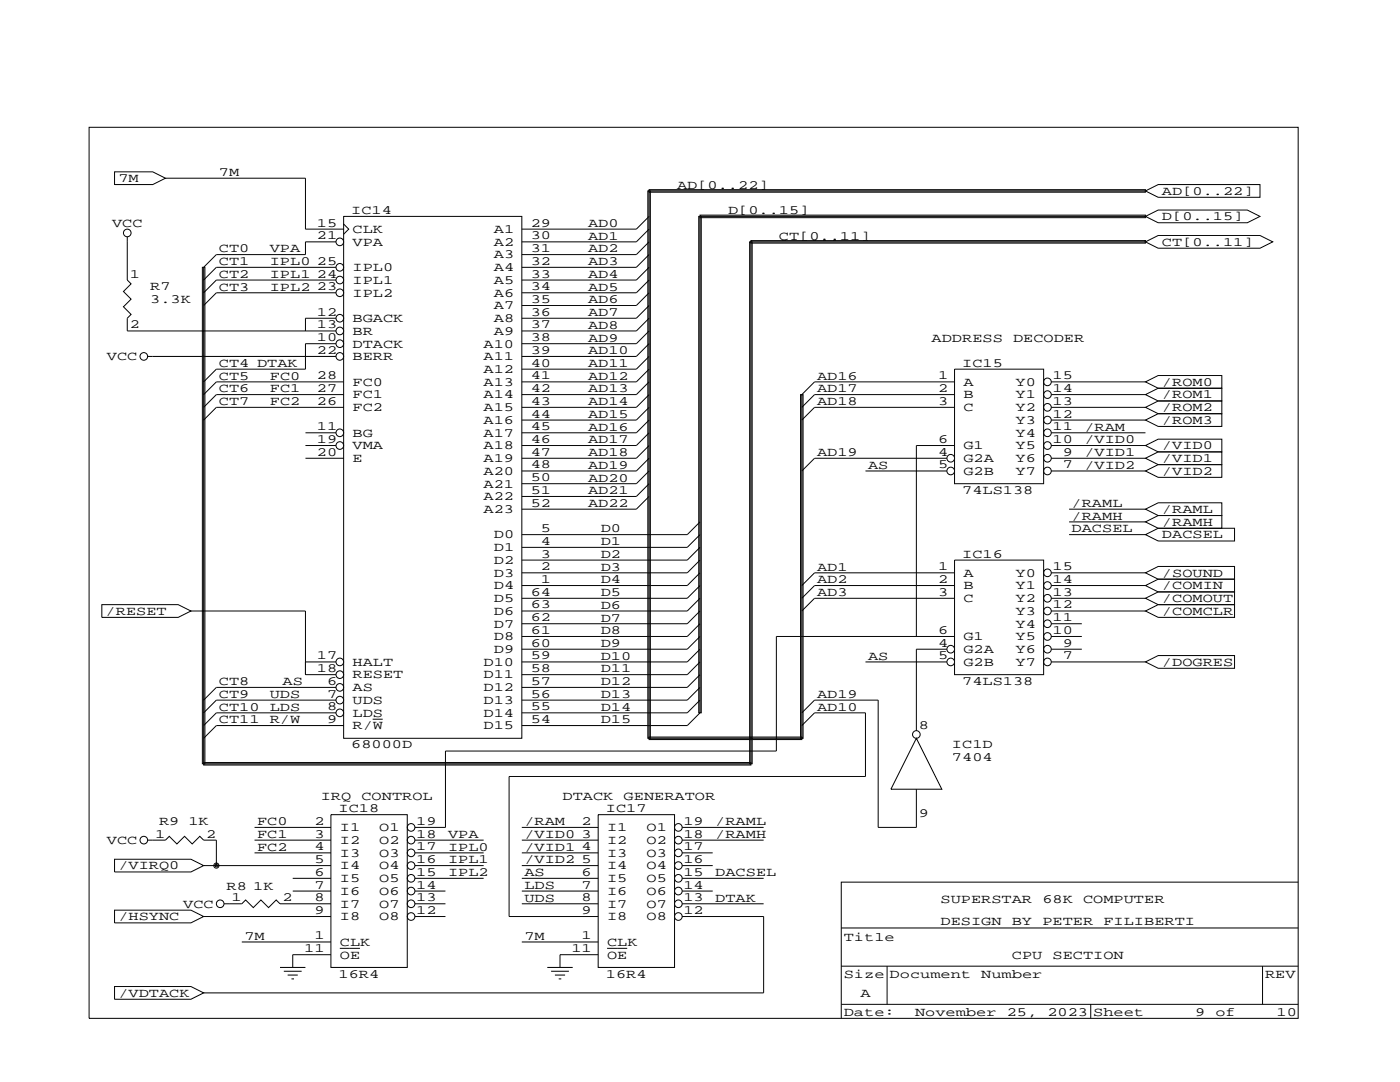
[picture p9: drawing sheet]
<svg xmlns="http://www.w3.org/2000/svg" width="279mm" height="216mm" viewBox="0 0 279 216" stroke-linecap="round" stroke-linejoin="round" font-family="sans-serif">
<g fill="none" stroke="#000" stroke-width=".2">
<path d="M17.8 25.4h241.3v177.8h-241.3zM22.9 34.3h7.6l2.5 1.3-2.5 1.2h-7.6zM33 35.6h28v10.1h7.6M228.6 38.1l2.5-1.3h20.4v2.6h-20.4zM228.6 38.1v.3h-99.1v-.6h99.1v.3h-99.3v109.2h.5v-109.2h-.3v109.5h30.5v-.5h-30.5v.2h30.5h-.2v-68.6h.5v68.6h-.3v-68.6l2.6-2.5h27.9M25.4 47.2v8.7l.8 .7-1.6 1.6 1.6 1.5-1.6 1.5 1.6 1.5-.8 .8v2.5h41.7M67.1 48.3h-6.1v2.5h-17.8l-2.6 2.5v99.1h.3v-99.1h-.5v99.1h.2v.3h109.3v-.6h-109.3v.3h109.3v-104.1h.2v104.1h-.5v-104.1h79v-.3h-78.7v.5h78.7v-.2M67.1 53.3h-23.9l-2.6 2.6M67.1 55.9h-23.9l-2.6 2.5M67.1 58.4h-23.9l-2.6 2.6M68.6 44.7l1 1-1 1M68.6 43.2h35.5v104.1h-35.5z"/>
<path d="M129.5 43.2l-2.5 2.5h-22.9M129.5 45.7l-2.5 2.6h-22.9M129.5 48.3l-2.5 2.5h-22.9M129.5 50.8l-2.5 2.5h-22.9M129.5 53.3l-2.5 2.6h-22.9M129.5 55.9l-2.5 2.5h-22.9M129.5 58.4l-2.5 2.6h-22.9M228.6 43.2l2.5-1.3h17.8l2.6 1.3-2.6 1.3h-17.8zM228.6 48.3l2.5-1.3h20.4l2.5 1.3-2.5 1.2h-20.4zM228.6 43.2h-88.9v-.3h88.9v.5h-88.9v-.2v99h.3v-99h-.6v99h.3l-2.5 2.6h-33.1M29.5 71.1h37.6M67.1 68.6h-6.1v5.1h-17.8l-2.6 2.5"/>
<path d="M67.1 63.5h-6.1v2.5M68.6 76.2h-25.4l-2.6 2.5M68.6 78.7h-25.4l-2.6 2.6M129.5 61l-2.5 2.5h-22.9M129.5 63.5l-2.5 2.5h-22.9M129.5 66l-2.5 2.6h-22.9M129.5 68.6l-2.5 2.5h-22.9M129.5 71.1l-2.5 2.6h-22.9M129.5 73.7l-2.5 2.5h-22.9M129.5 76.2l-2.5 2.5h-22.9M129.5 78.7l-2.5 2.6h-22.9M190.5 73.7h17.8v22.8h-17.8z"/>
<path d="M190.5 78.7h-27.9l-2.6 2.6M209.8 76.2h18.8M209.8 78.7h18.8M228.6 76.2l2.5-1.3h12.7v2.6h-12.7zM228.6 78.7l2.5-1.2h12.7v2.5h-12.7zM61 86.4h6.1M61 88.9h6.1M61 91.4h7.6M68.6 81.3h-25.4l-2.6 2.5M129.5 81.3l-2.5 2.5h-22.9M129.5 83.8l-2.5 2.6h-22.9M129.5 86.4l-2.5 2.5h-22.9"/>
<path d="M129.5 88.9l-2.5 2.5h-22.9M129.5 91.4l-2.5 2.6h-22.9M129.5 94l-2.5 2.5h-22.9M129.5 96.5l-2.5 2.6h-22.9M129.5 99.1l-2.5 2.5h-22.9M172.7 94h16.3M189 91.4h-26.4l-2.6 2.6M190.5 81.3h-27.9l-2.6 2.5M190.5 88.9h-7.6v38.1M209.8 81.3h18.8M209.8 86.4h18.8M209.8 88.9h18.8"/>
<path d="M209.8 91.4h18.8M209.8 94h18.8M209.8 83.8h18.8M228.6 81.3l2.5-1.3h12.7v2.6h-12.7zM228.6 83.8l2.5-1.2h12.7v2.5h-12.7zM228.6 88.9l2.5-1.3h12.7v2.6h-12.7zM228.6 91.4l2.5-1.2h12.7v2.5h-12.7zM228.6 94l2.5-1.3h12.7v2.6h-12.7zM139.7 104.1l-2.5 2.6h-33.1M139.7 114.3l-2.5 2.5h-33.1M139.7 106.7l-2.5 2.5h-33.1M139.7 109.2l-2.5 2.6h-33.1"/>
<path d="M139.7 111.8l-2.5 2.5h-33.1M139.7 116.8l-2.5 2.6h-33.1M139.7 119.4l-2.5 2.5h-33.1M190.5 111.8h17.8v22.8h-17.8zM190.5 114.3h-27.9l-2.6 2.5M190.5 116.8h-27.9l-2.6 2.6M190.5 119.4h-27.9l-2.6 2.5M209.8 119.4h18.8M209.8 116.8h18.8M209.8 114.3h18.8M213.4 106.7h15.2M213.4 104.1h15.2"/>
<path d="M213.4 101.6h15.2M228.6 101.6l2.5-1.3h12.7v2.6h-12.7zM228.6 104.1l2.5-1.2h12.7v2.5h-12.7zM228.6 106.7l2.5-1.3h15.3v2.6h-15.3zM228.6 114.3l2.5-1.3h15.3v2.6h-15.3zM228.6 116.8l2.5-1.2h15.3v2.5h-15.3zM228.6 119.4l2.5-1.3h15.3v2.6h-15.3zM20.3 120.7h15.3l2.5 1.2-2.5 1.3h-15.3zM38.1 121.9h22.9v12.7h6.1M61 132.1h6.1M67.1 137.2h-23.9l-2.6 2.5M67.1 139.7h-23.9l-2.6 2.5"/>
<path d="M139.7 121.9l-2.5 2.6h-33.1M139.7 124.5l-2.5 2.5h-33.1M139.7 127l-2.5 2.5h-33.1M139.7 129.5l-2.5 2.6h-33.1M139.7 132.1l-2.5 2.5h-33.1M139.7 134.6l-2.5 2.6h-33.1M139.7 137.2l-2.5 2.5h-33.1M139.7 139.7l-2.5 2.5h-33.1M172.7 132.1h16.3M189 129.5h-6.1v16.3M190.5 127h-35.6v22.9h-66v15.2h-6.1M209.8 121.9h18.8"/>
<path d="M209.8 132.1h18.8M209.8 129.5h6.1M209.8 127h6.1M209.8 124.5h6.1M228.6 121.9l2.5-1.2h15.3v2.5h-15.3zM228.6 132.1l2.5-1.3h15.3v2.6h-15.3zM67.1 142.2h-23.9l-2.6 2.6M68.6 144.8h-25.4l-2.6 2.5M74.4 143.5h2M160 142.2l2.6-2.5h12.7v25.4h7.6v-7.6M160 144.8l2.6-2.6h10.1v12.7h-71.1v28h17.8M182.9 147.3l5.1 10.2h-10.2z"/>
<path d="M22.9 171.5h15.2l2.5 1.2-2.5 1.3h-15.2zM29.5 167.6h3.5l.8-.7 1.5 1.5 1.5-1.5 1.6 1.5 1.5-1.5 .7 .7h2.6v5.1M40.6 172.7h25.4M50.8 167.6h15.2M50.8 165.1h15.2M50.8 170.2h15.2M58.4 177.8h7.6M58.4 175.3h7.6M66 162.6h15.3v30.4h-15.3zM82.8 167.6h13.7M82.8 170.2h13.7M82.8 172.7h13.7"/>
<path d="M82.8 177.8h6.1M82.8 175.3h13.7M104.1 167.6h15.3M104.1 165.1h15.3M104.1 170.2h15.3M104.1 172.7h15.3M104.1 177.8h15.3M104.1 175.3h15.3M119.4 162.6h15.2v30.4h-15.2zM136.1 167.6h16.3M136.1 165.1h16.3M136.1 170.2h6.1"/>
<path d="M136.1 172.7h6.1M136.1 177.8h6.1M136.1 175.3h16.3M259.1 176h-91.2v27.2M22.9 196.9h15.2l2.5 1.2-2.5 1.3h-15.2zM22.9 181.6h15.2l2.5 1.3-2.5 1.3h-15.2zM40.6 182.9h25.4M44.7 180.3h3.6l.7-.7 1.5 1.5 1.6-1.5 1.5 1.5 1.5-1.5 .8 .7h10.1M48.3 188h17.7M55.9 193h5.1M56.6 193.8h3.6M57.4 194.6h2"/>
<path d="M58.2 195.3h.5M66 190.5h-7.6v2.5M67.8 189.2h4M82.8 180.3h6.1M82.8 182.9h6.1M104.1 180.3h15.3M104.1 188h15.3M109.2 193h5.1M110 193.8h3.5M110.7 194.6h2.1M111.5 195.3h.5M119.4 190.5h-7.6v2.5"/>
<path d="M121.2 189.2h4M136.1 180.3h16.3M136.1 182.9h16.3v15.2h-111.8M167.9 192.8h91.2M167.9 185.2h91.2M177 192.8v7.6M252 192.8v7.6M167.9 200.4h91.2M217.7 200.4v2.8"/>
<circle cx="25.4" cy="46.5" r=".76"/>
<circle cx="67.8" cy="55.9" r=".76"/>
<circle cx="67.8" cy="58.4" r=".76"/>
<circle cx="67.8" cy="48.3" r=".76"/>
<circle cx="67.8" cy="53.3" r=".76"/>
<circle cx="28.7" cy="71.1" r=".76"/>
<circle cx="67.8" cy="71.1" r=".76"/>
<circle cx="67.8" cy="63.5" r=".76"/>
<circle cx="67.8" cy="66" r=".76"/>
<circle cx="67.8" cy="68.6" r=".76"/>
<circle cx="209" cy="76.2" r=".76"/>
<circle cx="209" cy="78.7" r=".76"/>
<circle cx="67.8" cy="86.4" r=".76"/>
<circle cx="67.8" cy="88.9" r=".76"/>
<circle cx="189.7" cy="91.4" r=".76"/>
<circle cx="189.7" cy="94" r=".76"/>
<circle cx="209" cy="88.9" r=".76"/>
<circle cx="209" cy="86.4" r=".76"/>
<circle cx="209" cy="83.8" r=".76"/>
<circle cx="209" cy="91.4" r=".76"/>
<circle cx="209" cy="81.3" r=".76"/>
<circle cx="209" cy="94" r=".76"/>
<circle cx="209" cy="116.8" r=".76"/>
<circle cx="209" cy="114.3" r=".76"/>
<circle cx="209" cy="119.4" r=".76"/>
<circle cx="67.8" cy="139.7" r=".76"/>
<circle cx="67.8" cy="134.6" r=".76"/>
<circle cx="67.8" cy="132.1" r=".76"/>
<circle cx="67.8" cy="137.2" r=".76"/>
<circle cx="189.7" cy="129.5" r=".76"/>
<circle cx="189.7" cy="132.1" r=".76"/>
<circle cx="209" cy="129.5" r=".76"/>
<circle cx="209" cy="121.9" r=".76"/>
<circle cx="209" cy="124.5" r=".76"/>
<circle cx="209" cy="127" r=".76"/>
<circle cx="209" cy="132.1" r=".76"/>
<circle cx="67.8" cy="142.2" r=".76"/>
<circle cx="182.9" cy="146.6" r=".76"/>
<circle cx="28.7" cy="167.6" r=".76"/>
<circle cx="43.2" cy="172.7" r=".51"/>
<circle cx="43.2" cy="172.7" r=".25"/>
<circle cx="82" cy="177.8" r=".76"/>
<circle cx="82" cy="167.6" r=".76"/>
<circle cx="82" cy="170.2" r=".76"/>
<circle cx="82" cy="172.7" r=".76"/>
<circle cx="82" cy="165.1" r=".76"/>
<circle cx="82" cy="175.3" r=".76"/>
<circle cx="135.4" cy="175.3" r=".76"/>
<circle cx="135.4" cy="172.7" r=".76"/>
<circle cx="135.4" cy="167.6" r=".76"/>
<circle cx="135.4" cy="165.1" r=".76"/>
<circle cx="135.4" cy="177.8" r=".76"/>
<circle cx="135.4" cy="170.2" r=".76"/>
<circle cx="43.9" cy="180.3" r=".76"/>
<circle cx="82" cy="180.3" r=".76"/>
<circle cx="82" cy="182.9" r=".76"/>
<circle cx="135.4" cy="180.3" r=".76"/>
<circle cx="135.4" cy="182.9" r=".76"/>
</g>
<g font-size="2.5">
<text x="43.7" y="35.1">7M</text>
<text x="23.6" y="36.3">7M</text>
<text x="135.1" y="37.7">AD[0..22]</text>
<text x="231.9" y="38.9">AD[0..22]</text>
<text x="22.4" y="45.2">VCC</text>
<text x="63.2" y="45.2">15</text>
<text x="63.2" y="47.8">21</text>
<text x="70.1" y="42.7">IC14</text>
<text x="70.4" y="46.5">CLK</text>
<text x="98.6" y="46.5">A1</text>
<text x="105.9" y="45.2">29</text>
<text x="105.9" y="47.8">30</text>
<text x="117.3" y="45.3">AD0</text>
<text x="117.3" y="47.8">AD1</text>
<text x="145.3" y="42.7">D[0..15]</text>
<text x="155.4" y="47.8">CT[0..11]</text>
<text x="231.9" y="43.9">D[0..15]</text>
<text x="43.7" y="50.4">CT0</text>
<text x="43.7" y="52.9">CT1</text>
<text x="53.8" y="50.4">VPA</text>
<text x="53.8" y="52.9">IPL0</text>
<text x="63.2" y="52.8">25</text>
<text x="70.4" y="49">VPA</text>
<text x="98.6" y="49">A2</text>
<text x="98.6" y="51.6">A3</text>
<text x="105.9" y="50.3">31</text>
<text x="105.9" y="52.8">32</text>
<text x="117.3" y="50.4">AD2</text>
<text x="117.3" y="52.9">AD3</text>
<text x="231.9" y="49">CT[0..11]</text>
<text x="25.9" y="55.4">1</text>
<text x="30" y="57.9">R7</text>
<text x="43.7" y="55.4">CT2</text>
<text x="43.7" y="58">CT3</text>
<text x="53.8" y="55.4">IPL1</text>
<text x="53.8" y="58">IPL2</text>
<text x="63.2" y="55.4">24</text>
<text x="63.2" y="57.9">23</text>
<text x="70.4" y="54.1">IPL0</text>
<text x="70.4" y="56.6">IPL1</text>
<text x="70.4" y="59.2">IPL2</text>
<text x="98.6" y="54.1">A4</text>
<text x="98.6" y="56.6">A5</text>
<text x="98.6" y="59.2">A6</text>
<text x="105.9" y="55.4">33</text>
<text x="105.9" y="57.9">34</text>
<text x="117.3" y="55.4">AD4</text>
<text x="117.3" y="58">AD5</text>
<text x="25.9" y="65.5">2</text>
<text x="30" y="60.5">3.3K</text>
<text x="63.2" y="63">12</text>
<text x="63.2" y="65.5">13</text>
<text x="70.4" y="64.3">BGACK</text>
<text x="98.6" y="61.7">A7</text>
<text x="98.6" y="64.3">A8</text>
<text x="105.9" y="60.5">35</text>
<text x="105.9" y="63">36</text>
<text x="105.9" y="65.5">37</text>
<text x="117.3" y="60.5">AD6</text>
<text x="117.3" y="63.1">AD7</text>
<text x="117.3" y="65.6">AD8</text>
<text x="21.3" y="71.9">VCC</text>
<text x="63.2" y="68.1">10</text>
<text x="63.2" y="70.6">22</text>
<text x="70.4" y="66.8">BR</text>
<text x="70.4" y="69.3">DTACK</text>
<text x="70.4" y="71.9">BERR</text>
<text x="96.5" y="69.3">A10</text>
<text x="96.5" y="71.9">A11</text>
<text x="98.6" y="66.8">A9</text>
<text x="105.9" y="68.1">38</text>
<text x="105.9" y="70.6">39</text>
<text x="117.3" y="68.1">AD9</text>
<text x="117.3" y="70.7">AD10</text>
<text x="185.9" y="68.1">ADDRESS</text>
<text x="202.2" y="68.1">DECODER</text>
<text x="43.7" y="73.2">CT4 DTAK</text>
<text x="43.7" y="75.8">CT5</text>
<text x="53.8" y="75.8">FC0</text>
<text x="63.2" y="75.7">28</text>
<text x="70.4" y="77">FC0</text>
<text x="96.5" y="74.4">A12</text>
<text x="96.5" y="77">A13</text>
<text x="105.9" y="73.2">40</text>
<text x="105.9" y="75.7">41</text>
<text x="117.3" y="73.2">AD11</text>
<text x="117.3" y="75.8">AD12</text>
<text x="163.1" y="75.8">AD16</text>
<text x="187.2" y="75.7">1</text>
<text x="192" y="73.2">IC15</text>
<text x="192.3" y="77">A</text>
<text x="202.7" y="77">Y0</text>
<text x="210.1" y="75.7">15</text>
<text x="231.9" y="77">/ROM0</text>
<text x="43.7" y="78.3">CT6</text>
<text x="43.7" y="80.8">CT7</text>
<text x="53.8" y="78.3">FC1</text>
<text x="53.8" y="80.8">FC2</text>
<text x="63.2" y="78.2">27</text>
<text x="63.2" y="80.8">26</text>
<text x="70.4" y="79.5">FC1</text>
<text x="70.4" y="82">FC2</text>
<text x="96.5" y="79.5">A14</text>
<text x="96.5" y="82">A15</text>
<text x="105.9" y="78.2">42</text>
<text x="105.9" y="80.8">43</text>
<text x="105.9" y="83.3">44</text>
<text x="117.3" y="78.3">AD13</text>
<text x="117.3" y="80.8">AD14</text>
<text x="117.3" y="83.4">AD15</text>
<text x="163.1" y="78.3">AD17</text>
<text x="163.1" y="80.8">AD18</text>
<text x="187.2" y="78.2">2</text>
<text x="187.2" y="80.8">3</text>
<text x="192.3" y="79.5">B</text>
<text x="192.3" y="82">C</text>
<text x="202.7" y="79.5">Y1</text>
<text x="202.7" y="82">Y2</text>
<text x="210.1" y="78.2">14</text>
<text x="210.1" y="80.8">13</text>
<text x="210.1" y="83.3">12</text>
<text x="231.9" y="79.5">/ROM1</text>
<text x="231.9" y="82">/ROM2</text>
<text x="63.2" y="85.9">11</text>
<text x="63.2" y="88.4">19</text>
<text x="70.4" y="87.1">BG</text>
<text x="70.4" y="89.7">VMA</text>
<text x="96.5" y="84.6">A16</text>
<text x="96.5" y="87.1">A17</text>
<text x="96.5" y="89.7">A18</text>
<text x="105.9" y="85.9">45</text>
<text x="105.9" y="88.4">46</text>
<text x="117.3" y="85.9">AD16</text>
<text x="117.3" y="88.5">AD17</text>
<text x="187.2" y="88.4">6</text>
<text x="192.3" y="89.7">G1</text>
<text x="202.7" y="84.6">Y3</text>
<text x="202.7" y="87.1">Y4</text>
<text x="202.7" y="89.7">Y5</text>
<text x="210.1" y="85.9">11</text>
<text x="210.1" y="88.4">10</text>
<text x="216.4" y="85.9">/RAM</text>
<text x="216.4" y="88.5">/VID0</text>
<text x="231.9" y="84.6">/ROM3</text>
<text x="231.9" y="89.7">/VID0</text>
<text x="63.2" y="90.9">20</text>
<text x="70.4" y="92.2">E</text>
<text x="96.5" y="92.2">A19</text>
<text x="96.5" y="94.7">A20</text>
<text x="105.9" y="90.9">47</text>
<text x="105.9" y="93.5">48</text>
<text x="117.3" y="91">AD18</text>
<text x="117.3" y="93.5">AD19</text>
<text x="163.1" y="91">AD19</text>
<text x="173.2" y="93.5">AS</text>
<text x="187.2" y="90.9">4</text>
<text x="187.2" y="93.5">5</text>
<text x="192.3" y="92.2">G2A</text>
<text x="192.3" y="94.7">G2B</text>
<text x="202.7" y="92.2">Y6</text>
<text x="202.7" y="94.7">Y7</text>
<text x="212.1" y="90.9">9</text>
<text x="212.1" y="93.5">7</text>
<text x="216.4" y="93.5">/VID2</text>
<text x="216.4" y="91">/VID1</text>
<text x="231.9" y="92.2">/VID1</text>
<text x="231.9" y="94.7">/VID2</text>
<text x="96.5" y="97.3">A21</text>
<text x="96.5" y="99.8">A22</text>
<text x="105.9" y="96">50</text>
<text x="105.9" y="98.6">51</text>
<text x="105.9" y="101.1">52</text>
<text x="117.3" y="96.1">AD20</text>
<text x="117.3" y="98.6">AD21</text>
<text x="117.3" y="101.2">AD22</text>
<text x="192" y="98.6">74LS138</text>
<text x="213.9" y="101.2">/RAML</text>
<text x="96.5" y="102.4">A23</text>
<text x="98.6" y="107.4">D0</text>
<text x="107.9" y="106.2">5</text>
<text x="119.9" y="106.2">D0</text>
<text x="213.9" y="103.7">/RAMH</text>
<text x="213.9" y="106.2">DACSEL</text>
<text x="231.9" y="102.4">/RAML</text>
<text x="231.9" y="104.9">/RAMH</text>
<text x="231.9" y="107.4">DACSEL</text>
<text x="98.6" y="110">D1</text>
<text x="98.6" y="112.5">D2</text>
<text x="107.9" y="108.7">4</text>
<text x="107.9" y="111.3">3</text>
<text x="107.9" y="113.8">2</text>
<text x="119.9" y="108.8">D1</text>
<text x="119.9" y="111.3">D2</text>
<text x="119.9" y="113.9">D3</text>
<text x="163.1" y="113.9">AD1</text>
<text x="187.2" y="113.8">1</text>
<text x="192" y="111.3">IC16</text>
<text x="210.1" y="113.8">15</text>
<text x="98.6" y="115.1">D3</text>
<text x="98.6" y="117.6">D4</text>
<text x="105.9" y="118.9">64</text>
<text x="107.9" y="116.3">1</text>
<text x="119.9" y="116.4">D4</text>
<text x="119.9" y="118.9">D5</text>
<text x="163.1" y="116.4">AD2</text>
<text x="163.1" y="118.9">AD3</text>
<text x="187.2" y="116.3">2</text>
<text x="187.2" y="118.9">3</text>
<text x="192.3" y="115.1">A</text>
<text x="192.3" y="117.6">B</text>
<text x="202.7" y="115.1">Y0</text>
<text x="202.7" y="117.6">Y1</text>
<text x="210.1" y="116.3">14</text>
<text x="210.1" y="118.9">13</text>
<text x="231.9" y="115.1">/SOUND</text>
<text x="231.9" y="117.6">/COMIN</text>
<text x="21.1" y="122.7">/RESET</text>
<text x="98.6" y="120.1">D5</text>
<text x="98.6" y="122.7">D6</text>
<text x="98.6" y="125.2">D7</text>
<text x="105.9" y="121.4">63</text>
<text x="105.9" y="124">62</text>
<text x="119.9" y="121.5">D6</text>
<text x="119.9" y="124">D7</text>
<text x="192.3" y="120.1">C</text>
<text x="202.7" y="120.1">Y2</text>
<text x="202.7" y="122.7">Y3</text>
<text x="202.7" y="125.2">Y4</text>
<text x="210.1" y="121.4">12</text>
<text x="210.1" y="124">11</text>
<text x="231.9" y="120.1">/COMOUT</text>
<text x="231.9" y="122.7">/COMCLR</text>
<text x="63.2" y="131.6">17</text>
<text x="98.6" y="127.8">D8</text>
<text x="98.6" y="130.3">D9</text>
<text x="105.9" y="126.5">61</text>
<text x="105.9" y="129">60</text>
<text x="105.9" y="131.6">59</text>
<text x="119.9" y="126.6">D8</text>
<text x="119.9" y="129.1">D9</text>
<text x="119.9" y="131.6">D10</text>
<text x="173.2" y="131.6">AS</text>
<text x="187.2" y="126.5">6</text>
<text x="187.2" y="129">4</text>
<text x="187.2" y="131.6">5</text>
<text x="192.3" y="127.8">G1</text>
<text x="192.3" y="130.3">G2A</text>
<text x="202.7" y="127.8">Y5</text>
<text x="202.7" y="130.3">Y6</text>
<text x="210.1" y="126.5">10</text>
<text x="212.1" y="129">9</text>
<text x="212.1" y="131.6">7</text>
<text x="43.7" y="136.7">CT8</text>
<text x="56.4" y="136.7">AS</text>
<text x="63.2" y="134.1">18</text>
<text x="65.3" y="136.7">6</text>
<text x="70.4" y="132.8">HALT</text>
<text x="70.4" y="135.4">RESET</text>
<text x="70.4" y="137.9">AS</text>
<text x="96.5" y="132.8">D10</text>
<text x="96.5" y="135.4">D11</text>
<text x="96.5" y="137.9">D12</text>
<text x="105.9" y="134.1">58</text>
<text x="105.9" y="136.7">57</text>
<text x="119.9" y="136.7">D12</text>
<text x="119.9" y="134.2">D11</text>
<text x="192" y="136.7">74LS138</text>
<text x="192.3" y="132.8">G2B</text>
<text x="202.7" y="132.8">Y7</text>
<text x="231.9" y="132.8">/DOGRES</text>
<text x="43.7" y="139.3">CT9</text>
<text x="43.7" y="141.8">CT10</text>
<text x="53.8" y="139.3">UDS</text>
<text x="53.8" y="141.8">LDS</text>
<text x="65.3" y="139.2">7</text>
<text x="65.3" y="141.7">8</text>
<text x="70.4" y="140.5">UDS</text>
<text x="70.4" y="143">LDS</text>
<text x="96.5" y="140.5">D13</text>
<text x="96.5" y="143">D14</text>
<text x="105.9" y="139.2">56</text>
<text x="105.9" y="141.7">55</text>
<text x="119.9" y="139.3">D13</text>
<text x="119.9" y="141.8">D14</text>
<text x="163.1" y="139.3">AD19</text>
<text x="163.1" y="141.8">AD10</text>
<text x="43.7" y="144.3">CT11</text>
<text x="53.8" y="144.3">R/W</text>
<text x="65.3" y="144.3">9</text>
<text x="70.1" y="149.4">68000D</text>
<text x="70.4" y="145.5">R/W</text>
<text x="96.5" y="145.5">D15</text>
<text x="105.9" y="144.3">54</text>
<text x="119.9" y="144.3">D15</text>
<text x="183.4" y="145.5">8</text>
<text x="190" y="149.4">IC1D</text>
<text x="190" y="151.9">7404</text>
<text x="64" y="159.6">IRQ</text>
<text x="72.1" y="159.6">CONTROL</text>
<text x="112.3" y="159.6">DTACK</text>
<text x="124.5" y="159.6">GENERATOR</text>
<text x="31" y="167.1">1</text>
<text x="31.7" y="164.6">R9</text>
<text x="37.6" y="164.6">1K</text>
<text x="41.1" y="167.1">2</text>
<text x="51.3" y="164.7">FC0</text>
<text x="51.3" y="167.2">FC1</text>
<text x="62.7" y="164.6">2</text>
<text x="62.7" y="167.1">3</text>
<text x="67.6" y="162.1">IC18</text>
<text x="67.8" y="165.9">I1</text>
<text x="75.7" y="165.9">O1</text>
<text x="83.1" y="164.6">19</text>
<text x="83.1" y="167.1">18</text>
<text x="89.4" y="167.2">VPA</text>
<text x="104.6" y="164.7">/RAM</text>
<text x="104.6" y="167.2">/VID0</text>
<text x="116.1" y="164.6">2</text>
<text x="116.1" y="167.1">3</text>
<text x="120.9" y="162.1">IC17</text>
<text x="121.2" y="165.9">I1</text>
<text x="129" y="165.9">O1</text>
<text x="136.4" y="164.6">19</text>
<text x="136.4" y="167.1">18</text>
<text x="142.7" y="164.7">/RAML</text>
<text x="142.7" y="167.2">/RAMH</text>
<text x="183.4" y="163.1">9</text>
<text x="21.3" y="168.4">VCC</text>
<text x="23.6" y="173.5">/VIRQ0</text>
<text x="51.3" y="169.7">FC2</text>
<text x="62.7" y="169.7">4</text>
<text x="62.7" y="172.2">5</text>
<text x="67.8" y="168.4">I2</text>
<text x="67.8" y="170.9">I3</text>
<text x="67.8" y="173.5">I4</text>
<text x="75.7" y="168.4">O2</text>
<text x="75.7" y="170.9">O3</text>
<text x="75.7" y="173.5">O4</text>
<text x="83.1" y="169.7">17</text>
<text x="83.1" y="172.2">16</text>
<text x="89.4" y="169.7">IPL0</text>
<text x="89.4" y="172.3">IPL1</text>
<text x="104.6" y="169.7">/VID1</text>
<text x="104.6" y="172.3">/VID2</text>
<text x="116.1" y="169.7">4</text>
<text x="116.1" y="172.2">5</text>
<text x="121.2" y="168.4">I2</text>
<text x="121.2" y="170.9">I3</text>
<text x="121.2" y="173.5">I4</text>
<text x="129" y="168.4">O2</text>
<text x="129" y="170.9">O3</text>
<text x="129" y="173.5">O4</text>
<text x="136.4" y="169.7">17</text>
<text x="136.4" y="172.2">16</text>
<text x="45.2" y="177.5">R8 1K</text>
<text x="46.2" y="179.8">1</text>
<text x="56.4" y="179.8">2</text>
<text x="62.7" y="174.8">6</text>
<text x="62.7" y="177.3">7</text>
<text x="62.7" y="179.8">8</text>
<text x="67.8" y="176">I5</text>
<text x="67.8" y="178.6">I6</text>
<text x="75.7" y="176">O5</text>
<text x="75.7" y="178.6">O6</text>
<text x="83.1" y="174.8">15</text>
<text x="83.1" y="177.3">14</text>
<text x="83.1" y="179.8">13</text>
<text x="89.4" y="174.8">IPL2</text>
<text x="104.6" y="179.9">UDS</text>
<text x="104.6" y="174.8">AS</text>
<text x="104.6" y="177.4">LDS</text>
<text x="116.1" y="174.8">6</text>
<text x="116.1" y="177.3">7</text>
<text x="116.1" y="179.8">8</text>
<text x="121.2" y="176">I5</text>
<text x="121.2" y="178.6">I6</text>
<text x="129" y="176">O5</text>
<text x="129" y="178.6">O6</text>
<text x="136.4" y="174.8">15</text>
<text x="136.4" y="177.3">14</text>
<text x="136.4" y="179.8">13</text>
<text x="142.7" y="179.9">DTAK</text>
<text x="142.7" y="174.8">DACSEL</text>
<text x="23.6" y="183.6">/HSYNC</text>
<text x="36.6" y="181.1">VCC</text>
<text x="62.7" y="182.4">9</text>
<text x="67.8" y="181.1">I7</text>
<text x="67.8" y="183.6">I8</text>
<text x="75.7" y="181.1">O7</text>
<text x="75.7" y="183.6">O8</text>
<text x="83.1" y="182.4">12</text>
<text x="116.1" y="182.4">9</text>
<text x="121.2" y="181.1">I7</text>
<text x="121.2" y="183.6">I8</text>
<text x="129" y="181.1">O7</text>
<text x="129" y="183.6">O8</text>
<text x="136.4" y="182.4">12</text>
<text x="187.7" y="184.7">DESIGN</text>
<text x="187.7" y="180.1">SUPERSTAR</text>
<text x="201.9" y="184.7">BY</text>
<text x="208" y="184.7">PETER</text>
<text x="208" y="180.1">68K</text>
<text x="216.2" y="180.1">COMPUTER</text>
<text x="220.2" y="184.7">FILIBERTI</text>
<text x="48.8" y="187.5">7M</text>
<text x="60.7" y="190">11</text>
<text x="62.7" y="187.5">1</text>
<text x="67.8" y="188.7">CLK</text>
<text x="67.8" y="191.3">OE</text>
<text x="104.6" y="187.5">7M</text>
<text x="114" y="190">11</text>
<text x="116.1" y="187.5">1</text>
<text x="121.2" y="188.7">CLK</text>
<text x="121.2" y="191.3">OE</text>
<text x="168.4" y="187.7">Title</text>
<text x="201.9" y="191.3">CPU</text>
<text x="210.1" y="191.3">SECTION</text>
<text x="67.6" y="195.1">16R4</text>
<text x="120.9" y="195.1">16R4</text>
<text x="168.4" y="195.1">Size Document</text>
<text x="195.8" y="195.1">Number</text>
<text x="252.5" y="195.1">REV</text>
<text x="23.6" y="198.9">/VDTACK</text>
<text x="168.4" y="202.7">Date:</text>
<text x="171.7" y="198.9">A</text>
<text x="182.6" y="202.7">November</text>
<text x="200.9" y="202.7">25,</text>
<text x="209" y="202.7">2023 Sheet</text>
<text x="238.5" y="202.7">9</text>
<text x="242.6" y="202.7">of</text>
<text x="254.8" y="202.7">10</text>
</g>
</svg>
